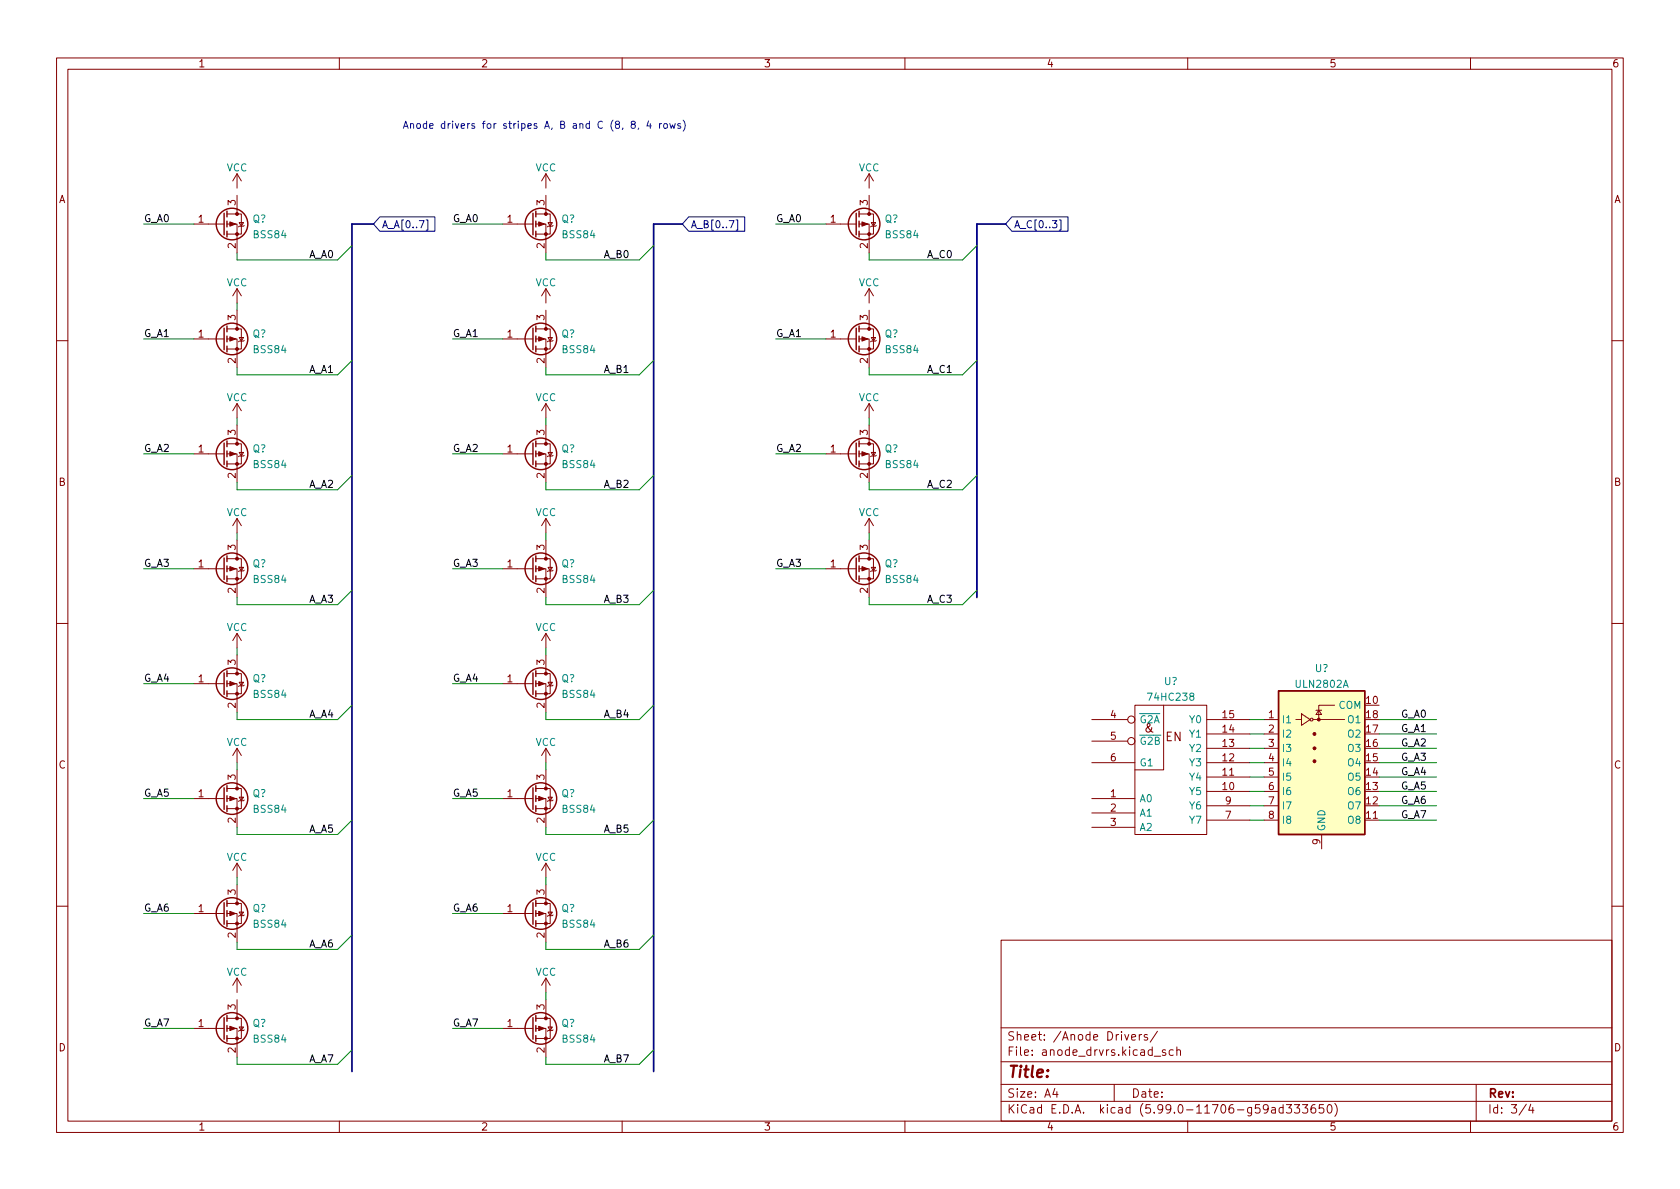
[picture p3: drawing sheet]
<svg xmlns="http://www.w3.org/2000/svg" width="297mm" height="210mm" viewBox="0 0 297 210" stroke-linecap="round" stroke-linejoin="round" font-family="sans-serif">
<g fill="none" stroke="#840000" stroke-width=".18">
<path d="M10 10.2h277v190.1h-277zM12 12.2h273v186.1h-273zM60 10.2v2M110 10.2v2M160 10.2v2M210 10.2v2M260 10.2v2M34.3 39.6h5.3M40.1 39.6h1.8v5.1M40.1 37.8h2.6v3.6h-2.6M41.9 30.7v2.6M41.9 34.5v3.3"/>
<path d="M41.9 30.7l-.8 1.3M41.9 30.7l.8 1.3M42.3 39.4h.8l-.4 .6zM43.2 39.9l-.1 .1h-.8l-.1 .1M88.9 39.6h5.3M94.7 39.6h1.8v5.1M94.7 37.8h2.6v3.6h-2.6M96.5 30.7v2.6M96.5 34.5v3.3M96.5 30.7l-.7 1.3M96.5 30.7l.8 1.3M96.9 39.4h.8l-.4 .6z"/>
<path d="M97.8 39.9l-.1 .1h-.8l-.1 .1M146 39.6h5.4M151.9 39.6h1.8v5.1M151.9 37.8h2.5v3.6h-2.5M153.7 30.7v2.6M153.7 34.5v3.3M153.7 30.7l-.8 1.3M153.7 30.7l.7 1.3M154.1 39.4h.7l-.4 .6zM154.9 39.9l-.1 .1h-.7l-.2 .1M34.3 59.9h5.3M40.1 59.9h1.8v5.1"/>
<path d="M40.1 58.2h2.6v3.5h-2.6M41.9 51v2.6M41.9 54.9v3.3M41.9 51l-.8 1.3M41.9 51l.8 1.3M42.3 59.7h.8l-.4 .6zM88.9 59.9h5.3M94.7 59.9h1.8v5.1M94.7 58.2h2.6v3.5h-2.6M96.5 51v2.6M96.5 54.9v3.3M96.5 51l-.7 1.3"/>
<path d="M96.5 51l.8 1.3M96.9 59.7h.8l-.4 .6zM146 59.9h5.4M151.9 59.9h1.8v5.1M151.9 58.2h2.5v3.5h-2.5M153.7 51v2.6M153.7 54.9v3.3M153.7 51l-.8 1.3M153.7 51l.7 1.3M154.1 59.7h.7l-.4 .6zM10 60.2h2M40.1 78.5h2.6v3.5h-2.6"/>
<path d="M41.9 71.4v2.5M41.9 75.2v3.3M41.9 71.4l-.8 1.2M41.9 71.4l.8 1.2M43.2 60.2l-.1 .1h-.8l-.1 .1M94.7 78.5h2.6v3.5h-2.6M96.5 71.4v2.5M96.5 75.2v3.3M96.5 71.4l-.7 1.2M96.5 71.4l.8 1.2M97.8 60.2l-.1 .1h-.8l-.1 .1M151.9 78.5h2.5v3.5h-2.5"/>
<path d="M153.7 71.4l-.8 1.2M153.7 71.4v2.5M153.7 75.2v3.3M153.7 71.4l.7 1.2M154.9 60.2l-.1 .1h-.7l-.2 .1M285 60.2h2M34.3 80.3h5.3M40.1 80.3h1.8v5M40.1 98.8h2.6v3.6h-2.6M41.9 91.7v2.5M41.9 95.5v3.3M41.9 91.7l-.8 1.3"/>
<path d="M41.9 91.7l.8 1.3M42.3 80h.8l-.4 .6zM43.2 80.5l-.1 .1h-.8l-.1 .2M88.9 80.3h5.3M94.7 98.8h2.6v3.6h-2.6M94.7 80.3h1.8v5M96.5 91.7v2.5M96.5 95.5v3.3M96.5 91.7l-.7 1.3M96.5 91.7l.8 1.3M96.9 80h.8l-.4 .6zM97.8 80.5l-.1 .1h-.8l-.1 .2"/>
<path d="M146 80.3h5.4M151.9 80.3h1.8v5M151.9 98.8h2.5v3.6h-2.5M153.7 91.7v2.5M153.7 95.5v3.3M153.7 91.7l-.8 1.3M153.7 91.7l.7 1.3M154.1 80h.7l-.4 .6zM154.9 80.5l-.1 .1h-.7l-.2 .2M10 110.2h2M34.3 100.6h5.3M40.1 119.1h2.6v3.6h-2.6"/>
<path d="M40.1 100.6h1.8v5.1M41.9 112v2.5M41.9 115.8v3.3M41.9 112l-.8 1.3M41.9 112l.8 1.3M42.3 100.3h.8l-.4 .7zM43.2 100.8l-.1 .2h-.8l-.1 .1M88.9 100.6h5.3M94.7 119.1h2.6v3.6h-2.6M94.7 100.6h1.8v5.1M96.5 112l-.7 1.3M96.5 112v2.5"/>
<path d="M96.5 115.8v3.3M96.5 112l.8 1.3M96.9 100.3h.8l-.4 .7zM97.8 100.8l-.1 .2h-.8l-.1 .1M146 100.6h5.4M151.9 100.6h1.8v5.1M154.1 100.3h.7l-.4 .7zM154.9 100.8l-.1 .2h-.7l-.2 .1M285 110.2h2M34.3 120.9h5.3M40.1 139.4h2.6v3.6h-2.6M40.1 120.9h1.8v5.1"/>
<path d="M41.9 132.3v2.6M41.9 136.1v3.3M41.9 132.3l-.8 1.3M41.9 132.3l.8 1.3M42.3 120.6h.8l-.4 .7zM43.2 121.2l-.1 .1h-.8l-.1 .1M88.9 120.9h5.3M94.7 120.9h1.8v5.1M94.7 139.4h2.6v3.6h-2.6M96.5 132.3v2.6M96.5 136.1v3.3M96.5 132.3l-.7 1.3"/>
<path d="M96.5 132.3l.8 1.3M96.9 120.6h.8l-.4 .7zM97.8 121.2l-.1 .1h-.8l-.1 .1M193 134.9h7.7M193 127.2h6.4M193 131.1h6.4M200.7 124.7h12.7v22.9h-12.7zM205.7 124.7v11.4h-5M213.4 139.9h7.6M213.4 137.4h7.6M213.4 134.9h7.6M213.4 132.3h7.6"/>
<path d="M213.4 129.8h7.6M213.4 127.2h7.6M223.5 139.9h2.6M223.5 137.4h2.6M223.5 134.9h2.6M223.5 132.3h2.6M223.5 129.8h2.6M223.5 127.2h2.6M229.1 127.2h1M230.1 126.2l1.5 1-1.5 1.1zM232.2 127.2h5.5M232.7 125.6h1"/>
<path d="M233.2 125.6l.5 .8h-1zM236 124.7h-2.8v2.5M34.3 141.2h5.3M40.1 141.2h1.8v5.1M40.1 159.8h2.6v3.5h-2.6M41.9 152.6v2.6M41.9 156.5v3.3M41.9 152.6l-.8 1.3M41.9 152.6l.8 1.3M42.3 141h.8l-.4 .6zM43.2 141.5l-.1 .1h-.8l-.1 .1M88.9 141.2h5.3"/>
<path d="M94.7 141.2h1.8v5.1M94.7 159.8h2.6v3.5h-2.6M96.5 152.6v2.6M96.5 156.5v3.3M96.5 152.6l-.7 1.3M96.5 152.6l.8 1.3M96.9 141h.8l-.4 .6zM97.8 141.5l-.1 .1h-.8l-.1 .1M193 141.2h7.7M193 143.8h7.7M193 146.3h7.7M213.4 145h7.6"/>
<path d="M213.4 142.5h7.6M223.5 145h2.6M223.5 142.5h2.6M233.7 147.6v2.5M241.3 145h2.5M10 160.2h2M34.3 161.5h5.3M40.1 161.5h1.8v5.1M41.9 173l-.8 1.2M41.9 173v2.5M41.9 176.8v3.3M41.9 173l.8 1.2"/>
<path d="M42.3 161.3h.8l-.4 .6zM43.2 161.8l-.1 .1h-.8l-.1 .1M88.9 161.5h5.3M94.7 161.5h1.8v5.1M96.5 173v2.5M96.5 176.8v3.3M96.5 173l-.7 1.2M96.5 173l.8 1.2M96.9 161.3h.8l-.4 .6zM97.8 161.8l-.1 .1h-.8l-.1 .1M177 166.3h108v32h-108zM285 160.2h2"/>
<path d="M34.3 181.9h5.3M40.1 181.9h1.8v5M40.1 180.1h2.6v3.5h-2.6M42.3 181.6h.8l-.4 .6zM43.2 182.1l-.1 .1h-.8l-.1 .2M60 198.3v2M88.9 181.9h5.3M94.7 181.9h1.8v5M94.7 180.1h2.6v3.5h-2.6M96.9 181.6h.8l-.4 .6zM97.8 182.1l-.1 .1h-.8l-.1 .2M110 198.3v2"/>
<path d="M160 198.3v2M177 194.8h108M177 191.8h108M177 187.8h108M177 181.8h108M186.5 192.5l-.4 1h1M186.9 193v1M197 191.8v3M200.1 183.4l.7-.1-.1-.3-.4-.1-.2 .2v.8h.6M201.4 182.9v1M201.9 182.9l-.3 .1-.2 .2M202.9 183l-.4-.1-.2 .2 .1 .3 .5 .1v.4h-.6"/>
<path d="M204.1 186.8h1.1M204.6 182.4l-1.2 1.9M206.1 185.7l-.4-.1-.2 .2 .1 .3 .5 .1v.4h-.6M207.4 185.7l-.4-.1-.3 .3v.4l.2 .3h.5M208.1 185.8l.2-.2 .3 .1 .1 .9M208.1 185.1v1.5M210 198.3v2M224.9 195.9h.5l.1 .9M225.5 196.2l-.5 .1a.29 .29 0 0 0-.2 .2 .29 .29 0 0 0 .2 .3h.5M226.9 195.9l-.5-.1-.3 .3v.4l.2 .3h.6M226.9 195.3v1.5M227.4 195.3h1l-.5 .6 .4 .1v.7l-.2 .1h-.5l-.2-.1"/>
<path d="M228.9 195.3h.9l-.5 .6 .4 .1v.7l-.2 .1h-.4l-.2-.1M230.3 195.3h.9l-.5 .6 .4 .1v.7l-.2 .1h-.4l-.2-.1M232.5 195.3a.59 .59 0 0 0-.7 .7v.5l.1 .3h.5l.2-.1v-.5l-.1-.2-.4-.1-.3 .3M234 195.3h-.7l-.1 .7 .2-.1 .5 .1 .2 .2-.1 .5-.2 .1-.6-.1M234.8 195.5l.2-.2a.81 .81 0 0 1 .6 .7 .81 .81 0 0 1-.3 .8h-.2a.81 .81 0 0 1-.3-1.3zM236 195.1a1.72 1.72 0 0 1 0 2.3M260 198.3v2M261 191.8v6.5M269.9 195.3l-1.3 1.9M270.6 195.3l-.3 1h.9M271 195.8v1"/>
<circle cx="200" cy="127.2" r=".63"/>
<circle cx="200" cy="131.1" r=".63"/>
<circle cx="231.9" cy="127.2" r=".25"/>
</g>
<g fill="none" stroke="#840000" stroke-width=".25">
<path d="M39.6 37.7v3.8M40.1 37.3v1M40.1 39.1v1M94.2 37.7v3.8M94.7 37.3v1M94.7 39.1v1M151.4 37.7v3.8M151.9 37.3v1M151.9 39.1v1M39.6 58v3.8M40.1 40.9v1M40.1 57.7v1"/>
<path d="M40.1 59.4v1M94.2 58v3.8M94.7 40.9v1M94.7 57.7v1M94.7 59.4v1M151.4 58v3.8M151.9 40.9v1M151.9 57.7v1M151.9 59.4v1M39.6 78.4v3.8M40.1 61.2v1M40.1 78v1"/>
<path d="M40.1 79.8v1M94.2 78.4v3.8M94.7 61.2v1M94.7 78v1M94.7 79.8v1M151.4 78.4v3.8M151.9 61.2v1M151.9 78v1M151.9 79.8v1M39.6 98.7v3.8M40.1 81.5v1M40.1 98.3v1"/>
<path d="M94.2 98.7v3.8M94.7 81.5v1M94.7 98.3v1M151.4 98.7v3.8M151.9 81.5v1M151.9 98.3v1M39.6 119v3.8M40.1 100.1v1M40.1 101.8v1.1M40.1 118.6v1M94.2 119v3.8M94.7 100.1v1"/>
<path d="M94.7 101.8v1.1M94.7 118.6v1M151.9 100.1v1M151.9 101.8v1.1M39.6 139.3v3.8M40.1 120.4v1M40.1 122.2v1M40.1 138.9v1M94.2 139.3v3.8M94.7 120.4v1M94.7 122.2v1M94.7 138.9v1"/>
<path d="M226.1 122.2h15.2v25.4h-15.2zM39.6 159.6v3.8M40.1 140.7v1M40.1 142.5v1M40.1 159.3v1M94.2 159.6v3.8M94.7 140.7v1M94.7 142.5v1M94.7 159.3v1M39.6 180v3.8M40.1 161v1M40.1 162.8v1"/>
<path d="M40.1 179.6v1M94.2 180v3.8M94.7 161v1M94.7 162.8v1M94.7 179.6v1M40.1 181.4v1M40.1 183.1v1M94.7 181.4v1M94.7 183.1v1"/>
<circle cx="41" cy="39.6" r="2.79"/>
<circle cx="95.6" cy="39.6" r="2.79"/>
<circle cx="152.8" cy="39.6" r="2.79"/>
<circle cx="41" cy="59.9" r="2.79"/>
<circle cx="95.6" cy="59.9" r="2.79"/>
<circle cx="152.8" cy="59.9" r="2.79"/>
<circle cx="41" cy="80.3" r="2.79"/>
<circle cx="95.6" cy="80.3" r="2.79"/>
<circle cx="152.8" cy="80.3" r="2.79"/>
<circle cx="41" cy="100.6" r="2.79"/>
<circle cx="95.6" cy="100.6" r="2.79"/>
<circle cx="152.8" cy="100.6" r="2.79"/>
<circle cx="41" cy="120.9" r="2.79"/>
<circle cx="95.6" cy="120.9" r="2.79"/>
<circle cx="41" cy="141.2" r="2.79"/>
<circle cx="95.6" cy="141.2" r="2.79"/>
<circle cx="41" cy="161.5" r="2.79"/>
<circle cx="95.6" cy="161.5" r="2.79"/>
<circle cx="41" cy="181.9" r="2.79"/>
<circle cx="95.6" cy="181.9" r="2.79"/>
</g>
<g fill="#840000" stroke="#840000" stroke-width=".18">
<path d="M152.4 39.2l1 .4-1 .4z"/>
<path d="M152.4 59.6l1 .3-1 .4z"/>
<path d="M95.2 120.5l1.1 .4-1.1 .4z"/>
<path d="M95.2 100.2l1.1 .4-1.1 .4z"/>
<path d="M40.6 79.9l1.1 .4-1.1 .3z"/>
<path d="M40.6 140.8l1.1 .4-1.1 .4z"/>
<path d="M152.4 79.9l1 .4-1 .3z"/>
<path d="M40.6 59.6l1.1 .3-1.1 .4z"/>
<path d="M95.2 39.2l1.1 .4-1.1 .4z"/>
<path d="M40.6 39.2l1.1 .4-1.1 .4z"/>
<path d="M95.2 59.6l1.1 .3-1.1 .4z"/>
<path d="M40.6 161.2l1.1 .3-1.1 .4z"/>
<path d="M95.2 140.8l1.1 .4-1.1 .4z"/>
<path d="M95.2 181.5l1.1 .4-1.1 .3z"/>
<path d="M40.6 120.5l1.1 .4-1.1 .4z"/>
<path d="M95.2 161.2l1.1 .3-1.1 .4z"/>
<path d="M40.6 181.5l1.1 .4-1.1 .3z"/>
<path d="M95.2 79.9l1.1 .4-1.1 .3z"/>
<path d="M40.6 100.2l1.1 .4-1.1 .4z"/>
<path d="M152.4 100.2l1 .4-1 .4z"/>
<circle cx="153.7" cy="41.4" r=".25"/>
<circle cx="153.7" cy="37.8" r=".25"/>
<circle cx="153.7" cy="61.7" r=".25"/>
<circle cx="153.7" cy="58.2" r=".25"/>
<circle cx="96.5" cy="122.7" r=".25"/>
<circle cx="96.5" cy="119.1" r=".25"/>
<circle cx="96.5" cy="102.4" r=".25"/>
<circle cx="96.5" cy="98.8" r=".25"/>
<circle cx="41.9" cy="82" r=".25"/>
<circle cx="41.9" cy="78.5" r=".25"/>
<circle cx="41.9" cy="143" r=".25"/>
<circle cx="41.9" cy="139.4" r=".25"/>
<circle cx="153.7" cy="82" r=".25"/>
<circle cx="153.7" cy="78.5" r=".25"/>
<circle cx="41.9" cy="61.7" r=".25"/>
<circle cx="41.9" cy="58.2" r=".25"/>
<circle cx="96.5" cy="41.4" r=".25"/>
<circle cx="96.5" cy="37.8" r=".25"/>
<circle cx="41.9" cy="41.4" r=".25"/>
<circle cx="41.9" cy="37.8" r=".25"/>
<circle cx="96.5" cy="61.7" r=".25"/>
<circle cx="96.5" cy="58.2" r=".25"/>
<circle cx="41.9" cy="163.3" r=".25"/>
<circle cx="41.9" cy="159.8" r=".25"/>
<circle cx="96.5" cy="143" r=".25"/>
<circle cx="96.5" cy="139.4" r=".25"/>
<circle cx="96.5" cy="183.6" r=".25"/>
<circle cx="96.5" cy="180.1" r=".25"/>
<circle cx="41.9" cy="122.7" r=".25"/>
<circle cx="41.9" cy="119.1" r=".25"/>
<circle cx="96.5" cy="163.3" r=".25"/>
<circle cx="96.5" cy="159.8" r=".25"/>
<circle cx="41.9" cy="183.6" r=".25"/>
<circle cx="41.9" cy="180.1" r=".25"/>
<circle cx="232.4" cy="134.6" r=".25"/>
<circle cx="232.4" cy="132.3" r=".25"/>
<circle cx="232.4" cy="129.8" r=".25"/>
<circle cx="233.2" cy="127.2" r=".25"/>
<circle cx="96.5" cy="82" r=".25"/>
<circle cx="96.5" cy="78.5" r=".25"/>
<circle cx="41.9" cy="102.4" r=".25"/>
<circle cx="41.9" cy="98.8" r=".25"/>
<circle cx="153.7" cy="102.4" r=".25"/>
<circle cx="153.7" cy="98.8" r=".25"/>
</g>
<path d="M226.1 122.2h15.2v25.4h-15.2z" fill="#ffffc2" stroke="#ffffc2" stroke-width=".18"/>
<path d="M67.2 38.3h9.7v2.6h-9.7l-1.2-1.3zM75.3 38.9h.3v1.8h-.3M121.8 38.3h9.9v2.6h-9.9l-1.2-1.3zM130.1 38.9h.3v1.8h-.3M178.9 38.3h9.9v2.6h-9.9l-1.1-1.3zM187.3 38.9h.3v1.8h-.3" fill="none" stroke="#000084" stroke-width=".18"/>
<path d="M111.8 22l-.2-.3 .1-.2 .1-.1 .4 .1 .1 .2v.2l-.6 .1-.1 .2 .1 .4 .1 .1h.3l.2-.2v-.4l-.2-.1M112.9 22.6l-.1 .3M114.7 21.4l-.3 .9h.8M115 21.9v.8M116.6 21.9v.8M117 21.9l-.4 .2M117.5 21.9h.3l.2 .2v.4l-.2 .2-.3-.1-.2-.1zM118.4 21.9l.3 .8 .2-.6 .3 .6 .2-.8M120.3 21.9h-.3l-.2 .1 .1 .2 .4 .1v.3h-.5M120.8 21.2a1.46 1.46 0 0 1 0 2" fill="none" stroke="#0000c2" stroke-width=".18"/>
<path d="M66 39.6h-3.8v149.9M120.6 39.6h-5v149.9M177.8 39.6h-5.1v66.1" fill="none" stroke="#000084" stroke-width=".3"/>
<g fill="none" stroke="#008400" stroke-width=".18">
<path d="M25.4 39.6h8.9M80 39.6h8.9M137.2 39.6h8.8M25.4 59.9h8.9M41.9 53.6v1.3M62.2 43.4l-2.5 2.6h-17.8v-1.3M80 59.9h8.9M115.6 43.4l-2.6 2.6h-16.5v-1.3M137.2 59.9h8.8M172.7 43.4l-2.5 2.6h-16.5v-1.3M41.9 73.9v1.3M62.2 63.7l-2.5 2.6h-17.8v-1.3"/>
<path d="M96.5 73.9v1.3M115.6 63.7l-2.6 2.6h-16.5v-1.3M153.7 73.9v1.3M172.7 63.7l-2.5 2.6h-16.5v-1.3M25.4 80.3h8.9M41.9 94.2v1.3M62.2 84.1l-2.5 2.5h-17.8v-1.3M80 80.3h8.9M96.5 94.2v1.3M115.6 84.1l-2.6 2.5h-16.5v-1.3M137.2 80.3h8.8M153.7 94.2v1.3"/>
<path d="M172.7 84.1l-2.5 2.5h-16.5v-1.3M25.4 100.6h8.9M41.9 114.5v1.3M62.2 104.4l-2.5 2.5h-17.8v-1.2M80 100.6h8.9M96.5 114.5v1.3M115.6 104.4l-2.6 2.5h-16.5v-1.2M137.2 100.6h8.8M172.7 104.4l-2.5 2.5h-16.5v-1.2M25.4 120.9h8.9M41.9 134.9v1.2M62.2 124.7l-2.5 2.5h-17.8v-1.2"/>
<path d="M80 120.9h8.9M96.5 134.9v1.2M115.6 124.7l-2.6 2.5h-16.5v-1.2M221 139.9h2.5M221 132.3h2.5M221 127.2h2.5M221 137.4h2.5M221 134.9h2.5M221 129.8h2.5M243.8 139.9h10.2M243.8 132.3h10.2M243.8 127.2h10.2"/>
<path d="M243.8 137.4h10.2M243.8 134.9h10.2M243.8 129.8h10.2M25.4 141.2h8.9M41.9 155.2v1.3M62.2 145l-2.5 2.6h-17.8v-1.3M80 141.2h8.9M96.5 155.2v1.3M115.6 145l-2.6 2.6h-16.5v-1.3M221 142.5h2.5M221 145h2.5M243.8 142.5h10.2"/>
<path d="M243.8 145h10.2M25.4 161.5h8.9M62.2 165.3l-2.5 2.6h-17.8v-1.3M80 161.5h8.9M96.5 175.5v1.3M115.6 165.3l-2.6 2.6h-16.5v-1.3M25.4 181.9h8.9M62.2 185.7l-2.5 2.5h-17.8v-1.3M80 181.9h8.9M115.6 185.7l-2.6 2.5h-16.5v-1.3"/>
</g>
<text font-size="2.8" fill="#840000" x="178" y="190.6">Title:</text>
<text font-size="2.1" fill="#008484" x="202.4" y="129.5">&amp;</text>
<g font-size="2.1" fill="#840000">
<text x="206" y="131.1">EN</text>
<text x="178" y="184">Sheet: /Anode Drivers/</text>
<text x="178" y="186.7">File: anode_drvrs.kicad_sch</text>
<text x="178" y="196.9">KiCad E.D.A. kicad (5.99.0-11706-g59ad333650)</text>
<text x="178" y="194.1">Size: A4</text>
<text x="200" y="194.1">Date:</text>
<text x="263" y="194.1">Rev:</text>
<text x="263" y="196.9">Id: 3/4</text>
</g>
<g font-size="1.8" fill="#840000">
<text x="35" y="11.9">1</text>
<text x="85" y="11.9">2</text>
<text x="135" y="11.9">3</text>
<text x="185" y="11.9">4</text>
<text x="235" y="11.9">5</text>
<text x="285" y="11.9">6</text>
<text x="10.3" y="35.9">A</text>
<text x="285.3" y="35.9">A</text>
<text x="35.1" y="39.4">1</text>
<text x="41.7" y="36.3" transform="rotate(-90 41.7 36.3)">3</text>
<text x="89.7" y="39.4">1</text>
<text x="96.3" y="36.3" transform="rotate(-90 96.3 36.3)">3</text>
<text x="146.8" y="39.4">1</text>
<text x="153.4" y="36.3" transform="rotate(-90 153.4 36.3)">3</text>
<text x="41.7" y="43.9" transform="rotate(-90 41.7 43.9)">2</text>
<text x="96.3" y="43.9" transform="rotate(-90 96.3 43.9)">2</text>
<text x="153.4" y="43.9" transform="rotate(-90 153.4 43.9)">2</text>
<text x="35.1" y="59.7">1</text>
<text x="41.7" y="56.6" transform="rotate(-90 41.7 56.6)">3</text>
<text x="89.7" y="59.7">1</text>
<text x="96.3" y="56.6" transform="rotate(-90 96.3 56.6)">3</text>
<text x="146.8" y="59.7">1</text>
<text x="153.4" y="56.6" transform="rotate(-90 153.4 56.6)">3</text>
<text x="41.7" y="64.2" transform="rotate(-90 41.7 64.2)">2</text>
<text x="96.3" y="64.2" transform="rotate(-90 96.3 64.2)">2</text>
<text x="153.4" y="64.2" transform="rotate(-90 153.4 64.2)">2</text>
<text x="41.7" y="76.9" transform="rotate(-90 41.7 76.9)">3</text>
<text x="96.3" y="76.9" transform="rotate(-90 96.3 76.9)">3</text>
<text x="153.4" y="76.9" transform="rotate(-90 153.4 76.9)">3</text>
<text x="35.1" y="80">1</text>
<text x="89.7" y="80">1</text>
<text x="146.8" y="80">1</text>
<text x="10.3" y="85.9">B</text>
<text x="41.7" y="84.6" transform="rotate(-90 41.7 84.6)">2</text>
<text x="96.3" y="84.6" transform="rotate(-90 96.3 84.6)">2</text>
<text x="153.4" y="84.6" transform="rotate(-90 153.4 84.6)">2</text>
<text x="285.3" y="85.9">B</text>
<text x="35.1" y="100.3">1</text>
<text x="41.7" y="97.3" transform="rotate(-90 41.7 97.3)">3</text>
<text x="89.7" y="100.3">1</text>
<text x="96.3" y="97.3" transform="rotate(-90 96.3 97.3)">3</text>
<text x="146.8" y="100.3">1</text>
<text x="153.4" y="97.3" transform="rotate(-90 153.4 97.3)">3</text>
<text x="41.7" y="104.9" transform="rotate(-90 41.7 104.9)">2</text>
<text x="96.3" y="104.9" transform="rotate(-90 96.3 104.9)">2</text>
<text x="153.4" y="104.9" transform="rotate(-90 153.4 104.9)">2</text>
<text x="41.7" y="117.6" transform="rotate(-90 41.7 117.6)">3</text>
<text x="96.3" y="117.6" transform="rotate(-90 96.3 117.6)">3</text>
<text x="35.1" y="120.6">1</text>
<text x="41.7" y="125.2" transform="rotate(-90 41.7 125.2)">2</text>
<text x="89.7" y="120.6">1</text>
<text x="96.3" y="125.2" transform="rotate(-90 96.3 125.2)">2</text>
<text x="241.6" y="124.5">10</text>
<text x="196.4" y="127">4</text>
<text x="196.4" y="130.8">5</text>
<text x="216.2" y="129.5">14</text>
<text x="216.2" y="127">15</text>
<text x="224.3" y="127">1</text>
<text x="224.3" y="129.5">2</text>
<text x="241.6" y="129.5">17</text>
<text x="241.6" y="127">18</text>
<text x="10.3" y="135.9">C</text>
<text x="41.7" y="137.9" transform="rotate(-90 41.7 137.9)">3</text>
<text x="96.3" y="137.9" transform="rotate(-90 96.3 137.9)">3</text>
<text x="196.4" y="134.6">6</text>
<text x="216.2" y="137.2">11</text>
<text x="216.2" y="134.6">12</text>
<text x="216.2" y="132.1">13</text>
<text x="224.3" y="132.1">3</text>
<text x="224.3" y="134.6">4</text>
<text x="224.3" y="137.2">5</text>
<text x="241.6" y="137.2">14</text>
<text x="241.6" y="134.6">15</text>
<text x="241.6" y="132.1">16</text>
<text x="285.3" y="135.9">C</text>
<text x="35.1" y="141">1</text>
<text x="89.7" y="141">1</text>
<text x="196.4" y="141">1</text>
<text x="196.4" y="143.5">2</text>
<text x="216.2" y="139.7">10</text>
<text x="216.7" y="142.2">9</text>
<text x="224.3" y="139.7">6</text>
<text x="224.3" y="142.2">7</text>
<text x="241.6" y="142.2">12</text>
<text x="241.6" y="139.7">13</text>
<text x="41.7" y="145.5" transform="rotate(-90 41.7 145.5)">2</text>
<text x="96.3" y="145.5" transform="rotate(-90 96.3 145.5)">2</text>
<text x="196.4" y="146">3</text>
<text x="216.7" y="144.8">7</text>
<text x="224.3" y="144.8">8</text>
<text x="233.4" y="149.3" transform="rotate(-90 233.4 149.3)">9</text>
<text x="241.6" y="144.8">11</text>
<text x="35.1" y="161.3">1</text>
<text x="41.7" y="158.2" transform="rotate(-90 41.7 158.2)">3</text>
<text x="89.7" y="161.3">1</text>
<text x="96.3" y="158.2" transform="rotate(-90 96.3 158.2)">3</text>
<text x="41.7" y="165.8" transform="rotate(-90 41.7 165.8)">2</text>
<text x="96.3" y="165.8" transform="rotate(-90 96.3 165.8)">2</text>
<text x="41.7" y="178.5" transform="rotate(-90 41.7 178.5)">3</text>
<text x="96.3" y="178.5" transform="rotate(-90 96.3 178.5)">3</text>
<text x="10.3" y="185.9">D</text>
<text x="35.1" y="181.6">1</text>
<text x="89.7" y="181.6">1</text>
<text x="285.3" y="185.9">D</text>
<text x="41.7" y="186.2" transform="rotate(-90 41.7 186.2)">2</text>
<text x="96.3" y="186.2" transform="rotate(-90 96.3 186.2)">2</text>
<text x="35" y="199.9">1</text>
<text x="85" y="199.9">2</text>
<text x="135" y="199.9">3</text>
<text x="185" y="199.9">4</text>
<text x="235" y="199.9">5</text>
<text x="285" y="199.9">6</text>
</g>
<text font-size="1.8" fill="#0000c2" x="71.1" y="22.8">Anode drivers for stripes A, B and C (8, 8, 4 rows)</text>
<g font-size="1.8" fill="#008484">
<text x="40" y="30.3">VCC</text>
<text x="94.7" y="30.3">VCC</text>
<text x="151.8" y="30.3">VCC</text>
<text x="44.6" y="39.3">Q?</text>
<text x="99.2" y="39.3">Q?</text>
<text x="156.4" y="39.3">Q?</text>
<text x="44.9" y="42.1">BSS84</text>
<text x="99.5" y="42.1">BSS84</text>
<text x="156.7" y="42.1">BSS84</text>
<text x="40" y="50.6">VCC</text>
<text x="94.7" y="50.6">VCC</text>
<text x="151.8" y="50.6">VCC</text>
<text x="44.6" y="59.7">Q?</text>
<text x="99.2" y="59.7">Q?</text>
<text x="156.4" y="59.7">Q?</text>
<text x="44.9" y="62.4">BSS84</text>
<text x="99.5" y="62.4">BSS84</text>
<text x="156.7" y="62.4">BSS84</text>
<text x="40" y="70.9">VCC</text>
<text x="94.7" y="70.9">VCC</text>
<text x="151.8" y="70.9">VCC</text>
<text x="44.6" y="80">Q?</text>
<text x="44.9" y="82.8">BSS84</text>
<text x="99.2" y="80">Q?</text>
<text x="99.5" y="82.8">BSS84</text>
<text x="156.4" y="80">Q?</text>
<text x="156.7" y="82.8">BSS84</text>
<text x="40" y="91.3">VCC</text>
<text x="94.7" y="91.3">VCC</text>
<text x="151.8" y="91.3">VCC</text>
<text x="44.6" y="100.3">Q?</text>
<text x="99.2" y="100.3">Q?</text>
<text x="156.4" y="100.3">Q?</text>
<text x="44.9" y="103.1">BSS84</text>
<text x="99.5" y="103.1">BSS84</text>
<text x="156.7" y="103.1">BSS84</text>
<text x="40" y="111.6">VCC</text>
<text x="94.7" y="111.6">VCC</text>
<text x="232.5" y="118.8">U?</text>
<text x="44.6" y="120.6">Q?</text>
<text x="44.9" y="123.4">BSS84</text>
<text x="99.2" y="120.6">Q?</text>
<text x="99.5" y="123.4">BSS84</text>
<text x="203.3" y="123.9">74HC238</text>
<text x="205.8" y="121.1">U?</text>
<text x="229.3" y="121.6">ULN2802A</text>
<text x="236.7" y="125.3">COM</text>
<text x="40" y="131.9">VCC</text>
<text x="94.7" y="131.9">VCC</text>
<text x="201.4" y="127.9">~{G2A}</text>
<text x="201.4" y="131.7">~{G2B}</text>
<text x="210.4" y="130.4">Y1</text>
<text x="210.4" y="127.9">Y0</text>
<text x="226.6" y="127.9">I1</text>
<text x="226.6" y="130.4">I2</text>
<text x="238.4" y="130.4">O2</text>
<text x="238.4" y="127.9">O1</text>
<text x="201.4" y="135.5">G1</text>
<text x="210.4" y="135.5">Y3</text>
<text x="210.4" y="133">Y2</text>
<text x="226.6" y="133">I3</text>
<text x="226.6" y="135.5">I4</text>
<text x="238.4" y="135.5">O4</text>
<text x="238.4" y="133">O3</text>
<text x="44.6" y="140.9">Q?</text>
<text x="44.9" y="143.7">BSS84</text>
<text x="99.2" y="140.9">Q?</text>
<text x="99.5" y="143.7">BSS84</text>
<text x="201.4" y="141.9">A0</text>
<text x="210.4" y="140.6">Y5</text>
<text x="210.4" y="138">Y4</text>
<text x="210.4" y="143.1">Y6</text>
<text x="226.6" y="138">I5</text>
<text x="226.6" y="140.6">I6</text>
<text x="226.6" y="143.1">I7</text>
<text x="238.4" y="143.1">O7</text>
<text x="238.4" y="140.6">O6</text>
<text x="238.4" y="138">O5</text>
<text x="201.4" y="144.4">A1</text>
<text x="201.4" y="146.9">A2</text>
<text x="210.4" y="145.7">Y7</text>
<text x="226.6" y="145.7">I8</text>
<text x="234.3" y="147.1" transform="rotate(-90 234.3 147.1)">GND</text>
<text x="238.4" y="145.7">O8</text>
<text x="40" y="152.2">VCC</text>
<text x="94.7" y="152.2">VCC</text>
<text x="44.6" y="161.3">Q?</text>
<text x="99.2" y="161.3">Q?</text>
<text x="44.9" y="164">BSS84</text>
<text x="99.5" y="164">BSS84</text>
<text x="40" y="172.5">VCC</text>
<text x="94.7" y="172.5">VCC</text>
<text x="44.6" y="181.6">Q?</text>
<text x="44.9" y="184.4">BSS84</text>
<text x="99.2" y="181.6">Q?</text>
<text x="99.5" y="184.4">BSS84</text>
</g>
<g font-size="1.8">
<text x="25.4" y="39.3">G_A0</text>
<text x="80" y="39.3">G_A0</text>
<text x="137.2" y="39.3">G_A0</text>
<text x="54.6" y="45.6">A_A0</text>
<text x="106.7" y="45.6">A_B0</text>
<text x="163.8" y="45.6">A_C0</text>
<text x="25.4" y="59.6">G_A1</text>
<text x="80" y="59.6">G_A1</text>
<text x="137.2" y="59.6">G_A1</text>
<text x="54.6" y="65.9">A_A1</text>
<text x="106.7" y="65.9">A_B1</text>
<text x="163.8" y="65.9">A_C1</text>
<text x="25.4" y="79.9">G_A2</text>
<text x="80" y="79.9">G_A2</text>
<text x="137.2" y="79.9">G_A2</text>
<text x="54.6" y="86.3">A_A2</text>
<text x="106.7" y="86.3">A_B2</text>
<text x="163.8" y="86.3">A_C2</text>
<text x="25.4" y="100.2">G_A3</text>
<text x="80" y="100.2">G_A3</text>
<text x="137.2" y="100.2">G_A3</text>
<text x="54.6" y="106.6">A_A3</text>
<text x="106.7" y="106.6">A_B3</text>
<text x="163.8" y="106.6">A_C3</text>
<text x="25.4" y="120.5">G_A4</text>
<text x="80" y="120.5">G_A4</text>
<text x="54.6" y="126.9">A_A4</text>
<text x="106.7" y="126.9">A_B4</text>
<text x="247.6" y="129.4">G_A1</text>
<text x="247.6" y="126.9">G_A0</text>
<text x="247.6" y="132">G_A2</text>
<text x="247.6" y="134.5">G_A3</text>
<text x="247.6" y="137.1">G_A4</text>
<text x="25.4" y="140.9">G_A5</text>
<text x="80" y="140.9">G_A5</text>
<text x="247.6" y="139.6">G_A5</text>
<text x="247.6" y="142.1">G_A6</text>
<text x="54.6" y="147.2">A_A5</text>
<text x="106.7" y="147.2">A_B5</text>
<text x="247.6" y="144.7">G_A7</text>
<text x="25.4" y="161.2">G_A6</text>
<text x="80" y="161.2">G_A6</text>
<text x="54.6" y="167.5">A_A6</text>
<text x="106.7" y="167.5">A_B6</text>
<text x="25.4" y="181.5">G_A7</text>
<text x="80" y="181.5">G_A7</text>
<text x="54.6" y="187.9">A_A7</text>
<text x="106.7" y="187.9">A_B7</text>
</g>
<g font-size="1.8" fill="#000084">
<text x="67.5" y="40.3">A_A[0..7]</text>
<text x="122.1" y="40.3">A_B[0..7]</text>
<text x="179.2" y="40.3">A_C[0..3]</text>
</g>
</svg>
